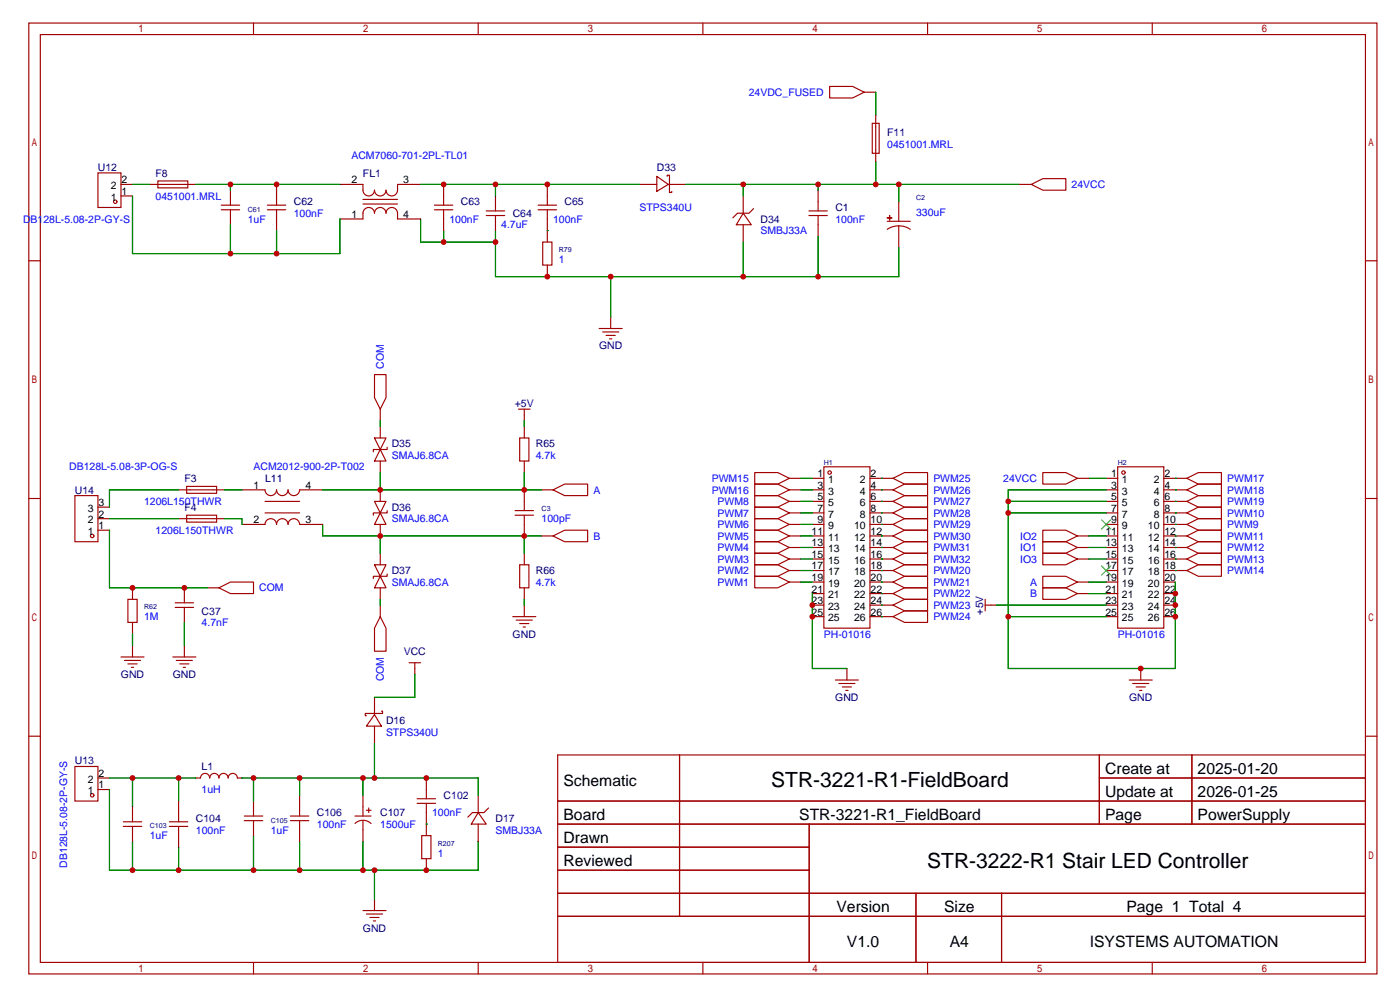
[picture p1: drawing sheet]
<svg xmlns="http://www.w3.org/2000/svg" width="309mm" height="220mm" viewBox="0 0 309 220" stroke-linecap="round" stroke-linejoin="round" font-family="sans-serif">
<g fill="none" stroke="#a10000" stroke-width=".25">
<path d="M6.3 5.1h297.2v209.5h-297.2zM8.9 7.6h292.1v204.5h-292.1zM55.9 5.1v2.5M105.4 5.1v2.5M154.9 5.1v2.5M182.9 19h5.1l2.5 1.3-2.5 1.3h-5.1zM204.5 5.1v2.5M254 5.1v2.5M21.6 38.1h5.1v7.6h-5.1zM34.8 39.9h6.6v1.5h-6.6zM144.8 38.9l2.5 1.7-2.5 1.6zM147.1 38.9v-.3h.5v3.8h.5v-.2"/>
<path d="M190.5 20.3h2.5M192.3 27.2h1.5v6.6h-1.5zM193 25.4v10.2M6.3 57.5h2.6M26.7 43.2h2.5M26.7 40.6h2.5M33 40.6h10.2M48.8 46.2h4M48.8 45.2h4M50.8 41.9v3.3M50.8 46.2v3.3M58.9 46.2h4.1"/>
<path d="M58.9 45.2h4.1M61 40.6v4.6M61 46.2v4.6M74.9 48.3h5.1v-1.3a1.27 1.27 0 0 1 1.3-1.3 1.27 1.27 0 0 1 1.2 1.3 1.27 1.27 0 0 1 1.3-1.3 1.27 1.27 0 0 1 1.3 1.3 1.27 1.27 0 0 1 1.3-1.3 1.27 1.27 0 0 1 1.2 1.3v1.3h5.1M74.9 40.6h5.1v1.3a1.27 1.27 0 0 0 1.3 1.3 1.27 1.27 0 0 0 1.2-1.3 1.27 1.27 0 0 0 1.3 1.3 1.27 1.27 0 0 0 1.3-1.3 1.27 1.27 0 0 0 1.3 1.3 1.27 1.27 0 0 0 1.2-1.3v-1.3h5.1M80 45h7.6M80 43.9h7.6M95.8 46.2h4M95.8 45.2h4M97.8 40.6v4.6M97.8 46.2v4.6M107.2 46.5h4.1"/>
<path d="M107.2 47.5h4.1M109.2 43.2v3.3M109.2 47.5v3.3M118.6 46.2h4.1M118.6 45.2h4.1M119.6 53.3h2.1v5.1h-2.1zM120.6 40.6v4.6M120.6 46.2v7.1M120.6 58.4v2.6M141 40.6h3.8M147.3 40.6h3.8M163.8 47l1.8 2.5h-3.3z"/>
<path d="M163.8 43.2v3.8M163.8 49.5v3.8M166.1 46l-1 1h-2.5l-1.1 1M178.3 46.5h4.1M178.3 47.5h4.1M180.3 41.9v4.6M180.3 47.5v4.6M195.6 48h1zM195.6 48.8h5.1M196.1 47.5v1zM198.1 49.8l1.6 .2 1 .5M198.1 49.8l-1.1 .1-1.4 .6"/>
<path d="M198.1 44.4v4.4M198.1 49.8v4.8M224.8 40.6h2.5M227.3 40.6l2.6-1.2h5v2.5h-5zM301 57.5h2.5M132.1 72.4h5.1M132.8 73.2h3.6M133.6 73.9h2M134.4 74.7h.5M134.6 69.8v2.6M82.5 96.5h2.6l-1.3 2.6zM82.5 82.5h2.6v5.1l-1.3 2.6-1.3-2.6z"/>
<path d="M83.8 99.1l1.3 2.5h-2.6zM83.8 90.2v2.5M83.8 94v2.5M85.3 98.6v.5h-3v.5M114.3 90.2h2.5M114.6 96.5h2v5.1h-2zM115.6 90.2v2.5M115.6 94v2.5M6.3 109.9h2.6M16.5 109.2h5.1v10.2h-5.1zM21.6 116.8h2.5M21.6 114.3h2.5"/>
<path d="M21.6 111.8h2.5M39.4 114.3h10.1M39.4 107.9h10.1M41.1 107.2h6.7v1.5h-6.7zM41.1 113.5h6.7v1.6h-6.7zM53.3 107.9h5.1a1.27 1.27 0 0 0 1.3 1.3 1.27 1.27 0 0 0 1.3-1.3 1.27 1.27 0 0 0 1.2 1.3 1.27 1.27 0 0 0 1.3-1.3 1.27 1.27 0 0 0 1.3 1.3 1.27 1.27 0 0 0 1.2-1.3h5.1M53.3 115.6h5.1a1.27 1.27 0 0 1 1.3-1.3 1.27 1.27 0 0 1 1.3 1.3 1.27 1.27 0 0 1 1.2-1.3 1.27 1.27 0 0 1 1.3 1.3 1.27 1.27 0 0 1 1.3-1.3 1.27 1.27 0 0 1 1.2 1.3h5.1M58.4 110.5h7.6M58.4 113h7.6M82.5 110.5h2.6l-1.3 2.5zM83.8 113l1.3 2.6h-2.6zM83.8 101.6v2.5"/>
<path d="M83.8 107.9v2.6M83.8 115.6v2.5M85.3 112.5v.5h-3v.5M113.5 113.5h4.1M113.5 112.5h4.1M115.6 101.6v2.5M115.6 107.9v4.6M115.6 113.5v4.6M119.4 107.9h2.5M119.4 118.1h2.5M121.9 107.9l2.6-1.2h5v2.5h-5zM121.9 118.1l2.6-1.3h5v2.6h-5z"/>
<path d="M166.4 104.1h5l2.6 1.3-2.6 1.3h-5zM166.4 106.7h5l2.6 1.2-2.6 1.3h-5zM166.4 109.2h5l2.6 1.3-2.6 1.3h-5zM166.4 111.8h5l2.6 1.2-2.6 1.3h-5zM166.4 114.3h5l2.6 1.3-2.6 1.2h-5zM166.4 116.8h5l2.6 1.3-2.6 1.3h-5zM166.4 119.4h5l2.6 1.2-2.6 1.3h-5zM174 107.9h2.5M174 118.1h2.5M174 105.4h2.5M174 110.5h2.5M174 113h2.5"/>
<path d="M174 115.6h2.5M179.1 107.9h2.5M179.1 118.1h2.5M179.1 105.4h2.5M179.1 110.5h2.5M179.1 113h2.5M179.1 115.6h2.5M181.6 102.9h10.2v35.5h-10.2zM191.8 107.9h5M191.8 118.1h5M191.8 105.4h5M191.8 110.5h5"/>
<path d="M191.8 113h5M191.8 115.6h5M196.8 118.1l2.6-1.3h5.1v2.6h-5.1zM196.8 115.6l2.6-1.3h5.1v2.5h-5.1zM196.8 113l2.6-1.2h5.1v2.5h-5.1zM196.8 110.5l2.6-1.3h5.1v2.6h-5.1zM196.8 107.9l2.6-1.2h5.1v2.5h-5.1zM196.8 105.4l2.6-1.3h5.1v2.6h-5.1zM229.9 119.4h5l2.6 1.2-2.6 1.3h-5zM229.9 116.8h5l2.6 1.3-2.6 1.3h-5zM229.9 104.1h5l2.6 1.3-2.6 1.3h-5zM237.5 118.1h2.5"/>
<path d="M237.5 105.4h2.5M243.8 107.9h2.6M243.8 118.1h2.6M243.8 105.4h2.6M243.8 110.5h2.6M243.8 113h2.6M243.8 115.6h2.6M246.4 102.9h10.1v35.5h-10.1zM256.5 107.9h5.1M256.5 118.1h5.1M256.5 105.4h5.1M256.5 110.5h5.1"/>
<path d="M256.5 113h5.1M256.5 115.6h5.1M261.6 105.4l2.6-1.3h5v2.6h-5zM261.6 107.9l2.6-1.2h5v2.5h-5zM261.6 110.5l2.6-1.3h5v2.6h-5zM261.6 113l2.6-1.2h5v2.5h-5zM261.6 115.6l2.6-1.3h5v2.5h-5zM261.6 118.1l2.6-1.3h5v2.6h-5zM301 109.9h2.5M28.2 132.1h2v5.1h-2zM29.2 129.5v2.6M29.2 137.2v2.5"/>
<path d="M38.6 133.9h4.1M38.6 132.8h4.1M40.6 129.5v3.3M40.6 133.9v3.3M45.7 129.5h2.6M48.3 129.5l2.5-1.2h5.1v2.5h-5.1zM82.5 124.5h2.6l-1.3 2.5zM83.8 127l1.3 2.5h-2.6zM83.8 135.9l1.3 2.5v5.1h-2.6v-5.1zM83.8 121.9v2.6M83.8 129.5v2.6M83.8 133.3v2.6"/>
<path d="M85.3 126.5v.5h-3v.5M113 135.9h5.1M113.8 136.7h3.5M114.6 124.5h2v5h-2zM114.6 137.4h2M115.3 138.2h.5M115.6 121.9v2.6M115.6 129.5v2.6M115.6 133.3v2.6M166.4 121.9h5l2.6 1.3-2.6 1.3h-5zM166.4 124.5h5l2.6 1.2-2.6 1.3h-5zM166.4 127h5l2.6 1.3-2.6 1.2h-5z"/>
<path d="M174 128.3h2.5M174 125.7h2.5M174 123.2h2.5M174 120.6h2.5M179.1 135.9h2.5M179.1 133.3h2.5M179.1 130.8h2.5M179.1 128.3h2.5M179.1 125.7h2.5M179.1 123.2h2.5M179.1 120.6h2.5M191.8 135.9h5"/>
<path d="M191.8 133.3h5M191.8 130.8h5M191.8 128.3h5M191.8 125.7h5M191.8 123.2h5M191.8 120.6h5M196.8 120.6l2.6-1.2h5.1v2.5h-5.1zM196.8 123.2l2.6-1.3h5.1v2.6h-5.1zM196.8 125.7l2.6-1.2h5.1v2.5h-5.1zM196.8 128.3l2.6-1.3h5.1v2.5h-5.1zM196.8 130.8l2.6-1.3h5.1v2.6h-5.1zM196.8 133.3l2.6-1.2h5.1v2.5h-5.1z"/>
<path d="M196.8 135.9l2.6-1.3h5.1v2.6h-5.1zM217.2 133.3h2.5M217.2 132.1v2.5M229.9 121.9h5l2.6 1.3-2.6 1.3h-5zM229.9 127h5l2.6 1.3-2.6 1.2h-5zM229.9 129.5h5l2.6 1.3-2.6 1.3h-5zM237.5 130.8h2.5M237.5 128.3h2.5M237.5 123.2h2.5M237.5 120.6h2.5M243.8 135.9h2.6M243.8 133.3h2.6"/>
<path d="M243.8 130.8h2.6M243.8 128.3h2.6M243.8 125.7h2.6M243.8 123.2h2.6M243.8 120.6h2.6M256.5 135.9h2.6M256.5 133.3h2.6M256.5 130.8h2.6M256.5 128.3h2.6M256.5 125.7h5.1M256.5 123.2h5.1M256.5 120.6h5.1"/>
<path d="M261.6 120.6l2.6-1.2h5v2.5h-5zM261.6 123.2l2.6-1.3h5v2.6h-5zM261.6 125.7l2.6-1.2h5v2.5h-5zM26.7 144.8h5M27.4 145.5h3.6M28.2 146.3h2M29 147.1h.5M29.2 142.2v2.6M38.1 144.8h5.1M38.9 145.5h3.5M39.6 146.3h2.1M40.4 147.1h.5"/>
<path d="M40.6 142.2v2.6M82.5 157.5l1.6 2.5h-3.3zM82.5 153.7v3.8M84.1 156.7h.2v.5h-3.8v.5h.3M90.2 146h2.5M91.4 146v2.6M184.1 149.9h5.1M184.9 150.6h3.6M185.7 151.4h2M186.4 152.1h.5M186.7 147.3v2.6M248.9 149.9h5.1"/>
<path d="M249.7 150.6h3.5M250.4 151.4h2.1M251.2 152.1h.5M251.5 147.3v2.6M6.3 162.2h2.6M16.5 168.9h5.1v7.6h-5.1zM21.6 171.4h2.5M21.6 174h2.5M29.2 177.8v3.3M39.4 176.5v4.6M43.2 171.4h1a1.02 1.02 0 0 1 1-1 1.02 1.02 0 0 1 1 1.1 1.02 1.02 0 0 1 1-1.1 1.02 1.02 0 0 1 1.1 1.1 1.02 1.02 0 0 1 1-1.1 1.02 1.02 0 0 1 1 1.1 1.02 1.02 0 0 1 1-1.1 1.02 1.02 0 0 1 1 1.1l1-.1M53.8 179.8h4.1"/>
<path d="M55.9 176.5v3.3M64 179.8h4.1M66 175.3v4.5M78.2 179.8h3.6M80 175.3v4.5M80.8 178.6h1M81.3 178.1v1M82.5 160v3.8M91.9 177h4.1M91.9 176h4.1M94 171.4v4.6M94 177v7.1"/>
<path d="M105.4 179.1l1.8 2.5h-3.3zM105.4 175.3v3.8M107.7 178.1l-1 1h-2.6l-1 1M122.9 166.4h178.1v45.7h-178.1zM122.9 176.5h178.1M149.8 166.4v35.5M242.3 166.4v15.2M242.3 171.4h58.7M262.7 166.4v15.2M301 162.2h2.5M27.2 182.1h4M27.2 181.1h4"/>
<path d="M29.2 182.1v3.3M37.3 182.1h4.1M37.3 181.1h4.1M39.4 182.1v4.6M53.8 180.8h4.1M55.9 180.8v3.3M64 180.8h4.1M66 180.8v4.6M78.3 181.5a2.54 2.54 0 0 1 3.5 0M80 180.8v4.6M82.5 198.1v2.6M93 184.1h2v5.1h-2z"/>
<path d="M94 189.2v2.6M105.4 181.6v3.8M122.9 181.6h178.1M122.9 186.7h55.5M122.9 196.8h178.1M122.9 191.8h55.5M178.4 181.6v30.5M201.9 196.8v15.3M220.8 196.8v15.3M55.9 212.1v2.5M80 200.7h5.1M80.8 201.4h3.5"/>
<path d="M81.5 202.2h2.1M82.3 202.9h.5M105.4 212.1v2.5M122.9 201.9h178.1M154.9 212.1v2.5M204.5 212.1v2.5M254 212.1v2.5"/>
<circle cx="25.4" cy="44.4" r=".38"/>
<circle cx="20.3" cy="118.1" r=".38"/>
<circle cx="182.9" cy="104.1" r=".38"/>
<circle cx="247.6" cy="104.1" r=".38"/>
<circle cx="20.3" cy="175.3" r=".38"/>
</g>
<g fill="none" stroke="#008700" stroke-width=".25">
<path d="M193 20.3v5.1M193 35.6v5M29.2 43.2v12.7h45.7v-7.6M29.2 40.6h3.8M43.2 40.6h31.7M50.8 40.6v1.3M50.8 49.5v6.4M61 50.8v5.1M92.7 40.6h48.3M92.7 48.3v5h16.5M97.8 50.8v2.5M109.2 50.8v10.2h88.9v-6.4"/>
<path d="M109.2 40.6v2.6M120.6 50.8h.1M151.1 40.6h73.7M163.8 40.6v2.6M163.8 53.3v7.7M180.3 40.6v1.3M180.3 52.1v8.9M198.1 40.6v3.8M134.6 61v8.8M83.8 92.7v1.3M115.6 92.7v1.3M24.1 116.8v12.7h21.6"/>
<path d="M24.1 114.3h15.3M39.4 107.9h-15.3v3.9M49.5 107.9h3.8M49.5 114.3h3.8v1.3M71.1 115.6v2.5h48.3M71.1 107.9h48.3M83.8 104.1v3.8M83.8 118.1v3.8M115.6 104.1v3.8M115.6 118.1v3.8M176.5 118.1h2.6M176.5 105.4h2.6"/>
<path d="M176.5 107.9h2.6M176.5 110.5h2.6M176.5 113h2.6M176.5 115.6h2.6M194.3 105.4h.1M194.3 107.9h.1M194.3 110.5h.1M194.3 113h.1M194.3 115.6h.1M194.3 118.1h.1M222.2 110.5h21.6M222.2 113h21.6"/>
<path d="M240 118.1h3.8M240 105.4h3.8M243.8 107.9h-21.6v39.4h36.9v-19M259.1 105.4h.1M259.1 107.9h.1M259.1 110.5h.1M259.1 113h.1M259.1 115.6h.1M259.1 118.1h.1M29.2 139.7v2.5M40.6 137.2v5M83.8 132.1v1.2"/>
<path d="M115.6 132.1v1.2M176.5 120.6h2.6M176.5 123.2h2.6M176.5 125.7h2.6M176.5 128.3h2.6M179.1 130.8v16.5h7.6M194.3 120.6h.1M194.3 123.2h.1M194.3 125.7h.1M194.3 128.3h.1M194.3 130.8h.1M194.3 133.3h.1"/>
<path d="M194.3 135.9h.1M219.7 133.3h24.1M222.2 135.9h21.6M240 120.6h3.8M240 123.2h3.8M240 128.3h3.8M240 130.8h3.8M259.1 120.6h.1M259.1 123.2h.1M259.1 125.7h.1M91.4 148.6v5.1h-8.9M24.1 174v17.8h81.3v-6.4"/>
<path d="M24.1 171.4h19.1M29.2 171.4v6.4M39.4 171.4v5.1M53.3 171.4h52.1v3.9M55.9 171.4v5.1M66 171.4v3.9M80 171.4v3.9M82.5 163.8v7.6M29.2 185.4v6.4M39.4 186.7v5.1M55.9 184.1v7.7M66 185.4v6.4"/>
<path d="M80 185.4v6.4M82.5 191.8v6.3M94 181.6h.1"/>
</g>
<path d="M242.8 114.6l2.1 2M244.9 114.6l-2.1 2M242.8 124.7l2.1 2M244.9 124.7l-2.1 2" fill="none" stroke="#3c3" stroke-width=".25"/>
<g fill="#c00">
<circle cx="82.6" cy="191.8" r=".63"/>
<circle cx="94" cy="191.8" r=".63"/>
<circle cx="80" cy="191.8" r=".63"/>
<circle cx="66" cy="191.8" r=".63"/>
<circle cx="55.9" cy="191.8" r=".63"/>
<circle cx="39.4" cy="191.8" r=".63"/>
<circle cx="29.2" cy="191.8" r=".63"/>
<circle cx="83.8" cy="118.1" r=".63"/>
<circle cx="115.6" cy="118.1" r=".63"/>
<circle cx="40.6" cy="129.5" r=".63"/>
<circle cx="29.2" cy="129.5" r=".63"/>
<circle cx="222.3" cy="110.5" r=".63"/>
<circle cx="222.3" cy="113" r=".63"/>
<circle cx="222.3" cy="135.9" r=".63"/>
<circle cx="251.5" cy="147.3" r=".63"/>
<circle cx="259.1" cy="135.9" r=".63"/>
<circle cx="259.1" cy="133.3" r=".63"/>
<circle cx="259.1" cy="130.8" r=".63"/>
<circle cx="179.1" cy="135.9" r=".63"/>
<circle cx="179.1" cy="133.3" r=".63"/>
<circle cx="163.8" cy="40.6" r=".63"/>
<circle cx="180.3" cy="40.6" r=".63"/>
<circle cx="193" cy="40.6" r=".63"/>
<circle cx="198.1" cy="40.6" r=".63"/>
<circle cx="134.6" cy="61" r=".63"/>
<circle cx="163.8" cy="61" r=".63"/>
<circle cx="180.3" cy="61" r=".63"/>
<circle cx="120.7" cy="61" r=".63"/>
<circle cx="109.2" cy="53.3" r=".63"/>
<circle cx="97.8" cy="53.3" r=".63"/>
<circle cx="120.7" cy="40.6" r=".63"/>
<circle cx="109.2" cy="40.6" r=".63"/>
<circle cx="97.8" cy="40.6" r=".63"/>
<circle cx="50.8" cy="55.9" r=".63"/>
<circle cx="61" cy="55.9" r=".63"/>
<circle cx="29.2" cy="171.4" r=".63"/>
<circle cx="39.4" cy="171.4" r=".63"/>
<circle cx="50.8" cy="40.6" r=".63"/>
<circle cx="61" cy="40.6" r=".63"/>
<circle cx="83.8" cy="107.9" r=".63"/>
<circle cx="115.6" cy="107.9" r=".63"/>
<circle cx="80" cy="171.4" r=".63"/>
<circle cx="82.6" cy="171.4" r=".63"/>
<circle cx="94" cy="171.4" r=".63"/>
<circle cx="66" cy="171.4" r=".63"/>
<circle cx="55.9" cy="171.4" r=".63"/>
</g>
<g font-size="4.6">
<text x="170" y="173.5">STR-3221-R1-FieldBoard</text>
<text x="204.4" y="191.3">STR-3222-R1 Stair LED Controller</text>
</g>
<g font-size="3.5">
<text x="124.2" y="173.1">Schematic</text>
<text x="243.6" y="170.6">Create at</text>
<text x="264" y="170.6">2025-01-20</text>
<text x="243.6" y="175.7">Update at</text>
<text x="264" y="175.7">2026-01-25</text>
<text x="124.2" y="180.7">Board</text>
<text x="124.2" y="185.8">Drawn</text>
<text x="176.2" y="180.7">STR-3221-R1_FieldBoard</text>
<text x="243.6" y="180.7">Page</text>
<text x="264" y="180.7">PowerSupply</text>
<text x="124.2" y="190.9">Reviewed</text>
<text x="184.4" y="201.1">Version</text>
<text x="208.1" y="201.1">Size</text>
<text x="248.3" y="201.1">Page 1 Total 4</text>
<text x="186.7" y="208.7">V1.0</text>
<text x="209.4" y="208.7">A4</text>
<text x="240.2" y="208.7">ISYSTEMS AUTOMATION</text>
</g>
<g font-size="2.3" fill="#00f">
<text x="165.1" y="21.1">24VDC_FUSED</text>
<text x="77.5" y="35.1">ACM7060-701-2PL-TL01</text>
<text x="195.6" y="32.6">0451001.MRL</text>
<text x="236.2" y="41.4">24VCC</text>
<text x="34.3" y="44">0451001.MRL</text>
<text x="64.8" y="47.8">100nF</text>
<text x="141" y="46.5">STPS340U</text>
<text x="201.9" y="47.5">330uF</text>
<text x="5.1" y="49.1">DB128L-5.08-2P-GY-S</text>
<text x="54.6" y="49.1">1uF</text>
<text x="99.1" y="49.1">100nF</text>
<text x="110.5" y="50.3">4.7uF</text>
<text x="121.9" y="49.1">100nF</text>
<text x="167.6" y="51.6">SMBJ33A</text>
<text x="184.1" y="49.1">100nF</text>
<text x="123.2" y="58">1</text>
<text x="84.6" y="81.3" transform="rotate(-90 84.6 81.3)">COM</text>
<text x="86.4" y="101.1">SMAJ6.8CA</text>
<text x="118.1" y="101.1">4.7k</text>
<text x="15.2" y="103.7">DB128L-5.08-3P-OG-S</text>
<text x="55.9" y="103.7">ACM2012-900-2P-T002</text>
<text x="156.9" y="106.2">PWM15</text>
<text x="205.7" y="106.2">PWM25</text>
<text x="221.2" y="106.2">24VCC</text>
<text x="270.5" y="106.2">PWM17</text>
<text x="31.7" y="111.3">1206L150THWR</text>
<text x="130.8" y="108.8">A</text>
<text x="156.9" y="108.8">PWM16</text>
<text x="158.2" y="111.3">PWM8</text>
<text x="158.2" y="113.8">PWM7</text>
<text x="205.7" y="113.8">PWM28</text>
<text x="205.7" y="111.3">PWM27</text>
<text x="205.7" y="108.8">PWM26</text>
<text x="270.5" y="108.8">PWM18</text>
<text x="270.5" y="111.3">PWM19</text>
<text x="270.5" y="113.8">PWM10</text>
<text x="34.3" y="117.6">1206L150THWR</text>
<text x="86.4" y="115.1">SMAJ6.8CA</text>
<text x="119.4" y="115.1">100pF</text>
<text x="130.8" y="118.9">B</text>
<text x="158.2" y="116.4">PWM6</text>
<text x="158.2" y="118.9">PWM5</text>
<text x="205.7" y="118.9">PWM30</text>
<text x="205.7" y="116.4">PWM29</text>
<text x="224.9" y="118.9">IO2</text>
<text x="270.5" y="116.4">PWM9</text>
<text x="270.5" y="118.9">PWM11</text>
<text x="158.2" y="121.5">PWM4</text>
<text x="158.2" y="124">PWM3</text>
<text x="205.7" y="121.5">PWM31</text>
<text x="205.7" y="124">PWM32</text>
<text x="224.9" y="121.5">IO1</text>
<text x="224.9" y="124">IO3</text>
<text x="270.5" y="121.5">PWM12</text>
<text x="270.5" y="124">PWM13</text>
<text x="57.1" y="130.3">COM</text>
<text x="86.4" y="129.1">SMAJ6.8CA</text>
<text x="118.1" y="129.1">4.7k</text>
<text x="158.2" y="126.5">PWM2</text>
<text x="158.2" y="129.1">PWM1</text>
<text x="205.7" y="126.5">PWM20</text>
<text x="205.7" y="129.1">PWM21</text>
<text x="205.7" y="131.6">PWM22</text>
<text x="227.1" y="129.1">A</text>
<text x="227.1" y="131.6">B</text>
<text x="270.5" y="126.5">PWM14</text>
<text x="31.7" y="136.7">1M</text>
<text x="44.4" y="138">4.7nF</text>
<text x="205.7" y="134.2">PWM23</text>
<text x="205.7" y="136.7">PWM24</text>
<text x="181.6" y="140.5">PH-01016</text>
<text x="246.4" y="140.5">PH-01016</text>
<text x="84.6" y="150.2" transform="rotate(-90 84.6 150.2)">COM</text>
<text x="85.1" y="162.1">STPS340U</text>
<text x="44.4" y="174.8">1uH</text>
<text x="95.2" y="179.9">100nF</text>
<text x="33" y="185">1uF</text>
<text x="43.2" y="183.7">100nF</text>
<text x="59.7" y="183.7">1uF</text>
<text x="69.8" y="182.4">100nF</text>
<text x="83.8" y="182.4">1500uF</text>
<text x="109.2" y="183.7">SMBJ33A</text>
<text x="14.8" y="191.3" transform="rotate(-90 14.8 191.3)">DB128L-5.08-2P-GY-S</text>
<text x="96.5" y="188.8">1</text>
</g>
<g font-size="2.3" fill="#000080">
<text x="195.6" y="30">F11</text>
<text x="21.6" y="37.6">U12</text>
<text x="34.3" y="38.9">F8</text>
<text x="80" y="38.9">FL1</text>
<text x="144.8" y="37.6">D33</text>
<text x="64.8" y="45.3">C62</text>
<text x="101.6" y="45.3">C63</text>
<text x="113" y="47.8">C64</text>
<text x="124.5" y="45.3">C65</text>
<text x="184.1" y="46.5">C1</text>
<text x="167.6" y="49.1">D34</text>
<text x="132.1" y="77">GND</text>
<text x="113.5" y="89.7">+5V</text>
<text x="86.4" y="98.6">D35</text>
<text x="118.1" y="98.6">R65</text>
<text x="40.6" y="106.2">F3</text>
<text x="58.4" y="106.2">L11</text>
<text x="16.5" y="108.8">U14</text>
<text x="40.6" y="112.6">F4</text>
<text x="86.4" y="112.6">D36</text>
<text x="86.4" y="126.5">D37</text>
<text x="118.1" y="126.5">R66</text>
<text x="44.4" y="135.4">C37</text>
<text x="216.7" y="135.4" transform="rotate(-90 216.7 135.4)">+5V</text>
<text x="113" y="140.5">GND</text>
<text x="26.6" y="149.4">GND</text>
<text x="38.1" y="149.4">GND</text>
<text x="89" y="144.3">VCC</text>
<text x="184.1" y="154.5">GND</text>
<text x="248.9" y="154.5">GND</text>
<text x="85.1" y="159.6">D16</text>
<text x="16.5" y="168.4">U13</text>
<text x="44.4" y="169.7">L1</text>
<text x="69.8" y="179.9">C106</text>
<text x="83.8" y="179.9">C107</text>
<text x="97.8" y="176.1">C102</text>
<text x="43.2" y="181.1">C104</text>
<text x="109.2" y="181.1">D17</text>
<text x="80" y="205.3">GND</text>
</g>
<g font-size="2.3">
<text x="24.4" y="41.7">2</text>
<text x="26.8" y="40.4">2</text>
<text x="77.5" y="40.4">2</text>
<text x="88.9" y="40.4">3</text>
<text x="24.4" y="44.2">1</text>
<text x="26.8" y="43">1</text>
<text x="77.5" y="48">1</text>
<text x="88.9" y="48">4</text>
<text x="55.9" y="107.7">1</text>
<text x="67.3" y="107.7">4</text>
<text x="180.2" y="105.2">1</text>
<text x="180.2" y="107.7">3</text>
<text x="182.5" y="106.5">1</text>
<text x="189.5" y="106.5">2</text>
<text x="191.9" y="107.7">4</text>
<text x="191.9" y="105.2">2</text>
<text x="245" y="105.2">1</text>
<text x="245" y="107.7">3</text>
<text x="247.3" y="106.5">1</text>
<text x="254.3" y="106.5">2</text>
<text x="256.7" y="107.7">4</text>
<text x="256.7" y="105.2">2</text>
<text x="19.4" y="112.8">3</text>
<text x="21.7" y="111.5">3</text>
<text x="180.2" y="110.3">5</text>
<text x="180.2" y="112.8">7</text>
<text x="182.5" y="109">3</text>
<text x="182.5" y="111.5">5</text>
<text x="189.5" y="111.5">6</text>
<text x="189.5" y="109">4</text>
<text x="191.9" y="112.8">8</text>
<text x="191.9" y="110.3">6</text>
<text x="245" y="110.3">5</text>
<text x="245" y="112.8">7</text>
<text x="247.3" y="109">3</text>
<text x="247.3" y="111.5">5</text>
<text x="254.3" y="111.5">6</text>
<text x="254.3" y="109">4</text>
<text x="256.7" y="112.8">8</text>
<text x="256.7" y="110.3">6</text>
<text x="19.4" y="117.9">1</text>
<text x="19.4" y="115.3">2</text>
<text x="21.7" y="116.6">1</text>
<text x="21.7" y="114.1">2</text>
<text x="55.9" y="115.3">2</text>
<text x="67.3" y="115.3">3</text>
<text x="178.9" y="117.9">11</text>
<text x="180.2" y="115.3">9</text>
<text x="182.5" y="114.1">7</text>
<text x="182.5" y="116.6">9</text>
<text x="182.5" y="119.2">11</text>
<text x="188.3" y="119.2">12</text>
<text x="188.3" y="116.6">10</text>
<text x="189.5" y="114.1">8</text>
<text x="191.9" y="117.9">12</text>
<text x="191.9" y="115.3">10</text>
<text x="243.7" y="117.9">11</text>
<text x="245" y="115.3">9</text>
<text x="247.3" y="114.1">7</text>
<text x="247.3" y="116.6">9</text>
<text x="247.3" y="119.2">11</text>
<text x="253" y="119.2">12</text>
<text x="253" y="116.6">10</text>
<text x="254.3" y="114.1">8</text>
<text x="256.7" y="117.9">12</text>
<text x="256.7" y="115.3">10</text>
<text x="178.9" y="120.4">13</text>
<text x="178.9" y="123">15</text>
<text x="178.9" y="125.5">17</text>
<text x="182.5" y="121.7">13</text>
<text x="182.5" y="124.2">15</text>
<text x="188.3" y="124.2">16</text>
<text x="188.3" y="121.7">14</text>
<text x="191.9" y="125.5">18</text>
<text x="191.9" y="123">16</text>
<text x="191.9" y="120.4">14</text>
<text x="243.7" y="120.4">13</text>
<text x="243.7" y="123">15</text>
<text x="243.7" y="125.5">17</text>
<text x="247.3" y="121.7">13</text>
<text x="247.3" y="124.2">15</text>
<text x="253" y="124.2">16</text>
<text x="253" y="121.7">14</text>
<text x="256.7" y="125.5">18</text>
<text x="256.7" y="123">16</text>
<text x="256.7" y="120.4">14</text>
<text x="178.9" y="128">19</text>
<text x="178.9" y="130.6">21</text>
<text x="182.5" y="126.8">17</text>
<text x="182.5" y="129.3">19</text>
<text x="182.5" y="131.9">21</text>
<text x="188.3" y="131.9">22</text>
<text x="188.3" y="129.3">20</text>
<text x="188.3" y="126.8">18</text>
<text x="191.9" y="130.6">22</text>
<text x="191.9" y="128">20</text>
<text x="243.7" y="128">19</text>
<text x="243.7" y="130.6">21</text>
<text x="247.3" y="126.8">17</text>
<text x="247.3" y="129.3">19</text>
<text x="247.3" y="131.9">21</text>
<text x="253" y="131.9">22</text>
<text x="253" y="129.3">20</text>
<text x="253" y="126.8">18</text>
<text x="256.7" y="130.6">22</text>
<text x="256.7" y="128">20</text>
<text x="178.9" y="133.1">23</text>
<text x="178.9" y="135.7">25</text>
<text x="182.5" y="134.4">23</text>
<text x="182.5" y="136.9">25</text>
<text x="188.3" y="136.9">26</text>
<text x="188.3" y="134.4">24</text>
<text x="191.9" y="135.7">26</text>
<text x="191.9" y="133.1">24</text>
<text x="243.7" y="133.1">23</text>
<text x="243.7" y="135.7">25</text>
<text x="247.3" y="134.4">23</text>
<text x="247.3" y="136.9">25</text>
<text x="253" y="136.9">26</text>
<text x="253" y="134.4">24</text>
<text x="256.7" y="135.7">26</text>
<text x="256.7" y="133.1">24</text>
<text x="19.4" y="172.5">2</text>
<text x="21.7" y="173.8">1</text>
<text x="21.7" y="171.2">2</text>
<text x="19.4" y="175">1</text>
</g>
<g font-size="1.6" fill="#000080">
<text x="54.6" y="46.7">C61</text>
<text x="201.9" y="44.1">C2</text>
<text x="123.2" y="55.6">R79</text>
<text x="181.6" y="102.6">H1</text>
<text x="246.4" y="102.6">H2</text>
<text x="119.4" y="112.7">C3</text>
<text x="31.7" y="134.3">R62</text>
<text x="33" y="182.6">C103</text>
<text x="59.7" y="181.3">C105</text>
<text x="96.5" y="186.4">R207</text>
</g>
</svg>
